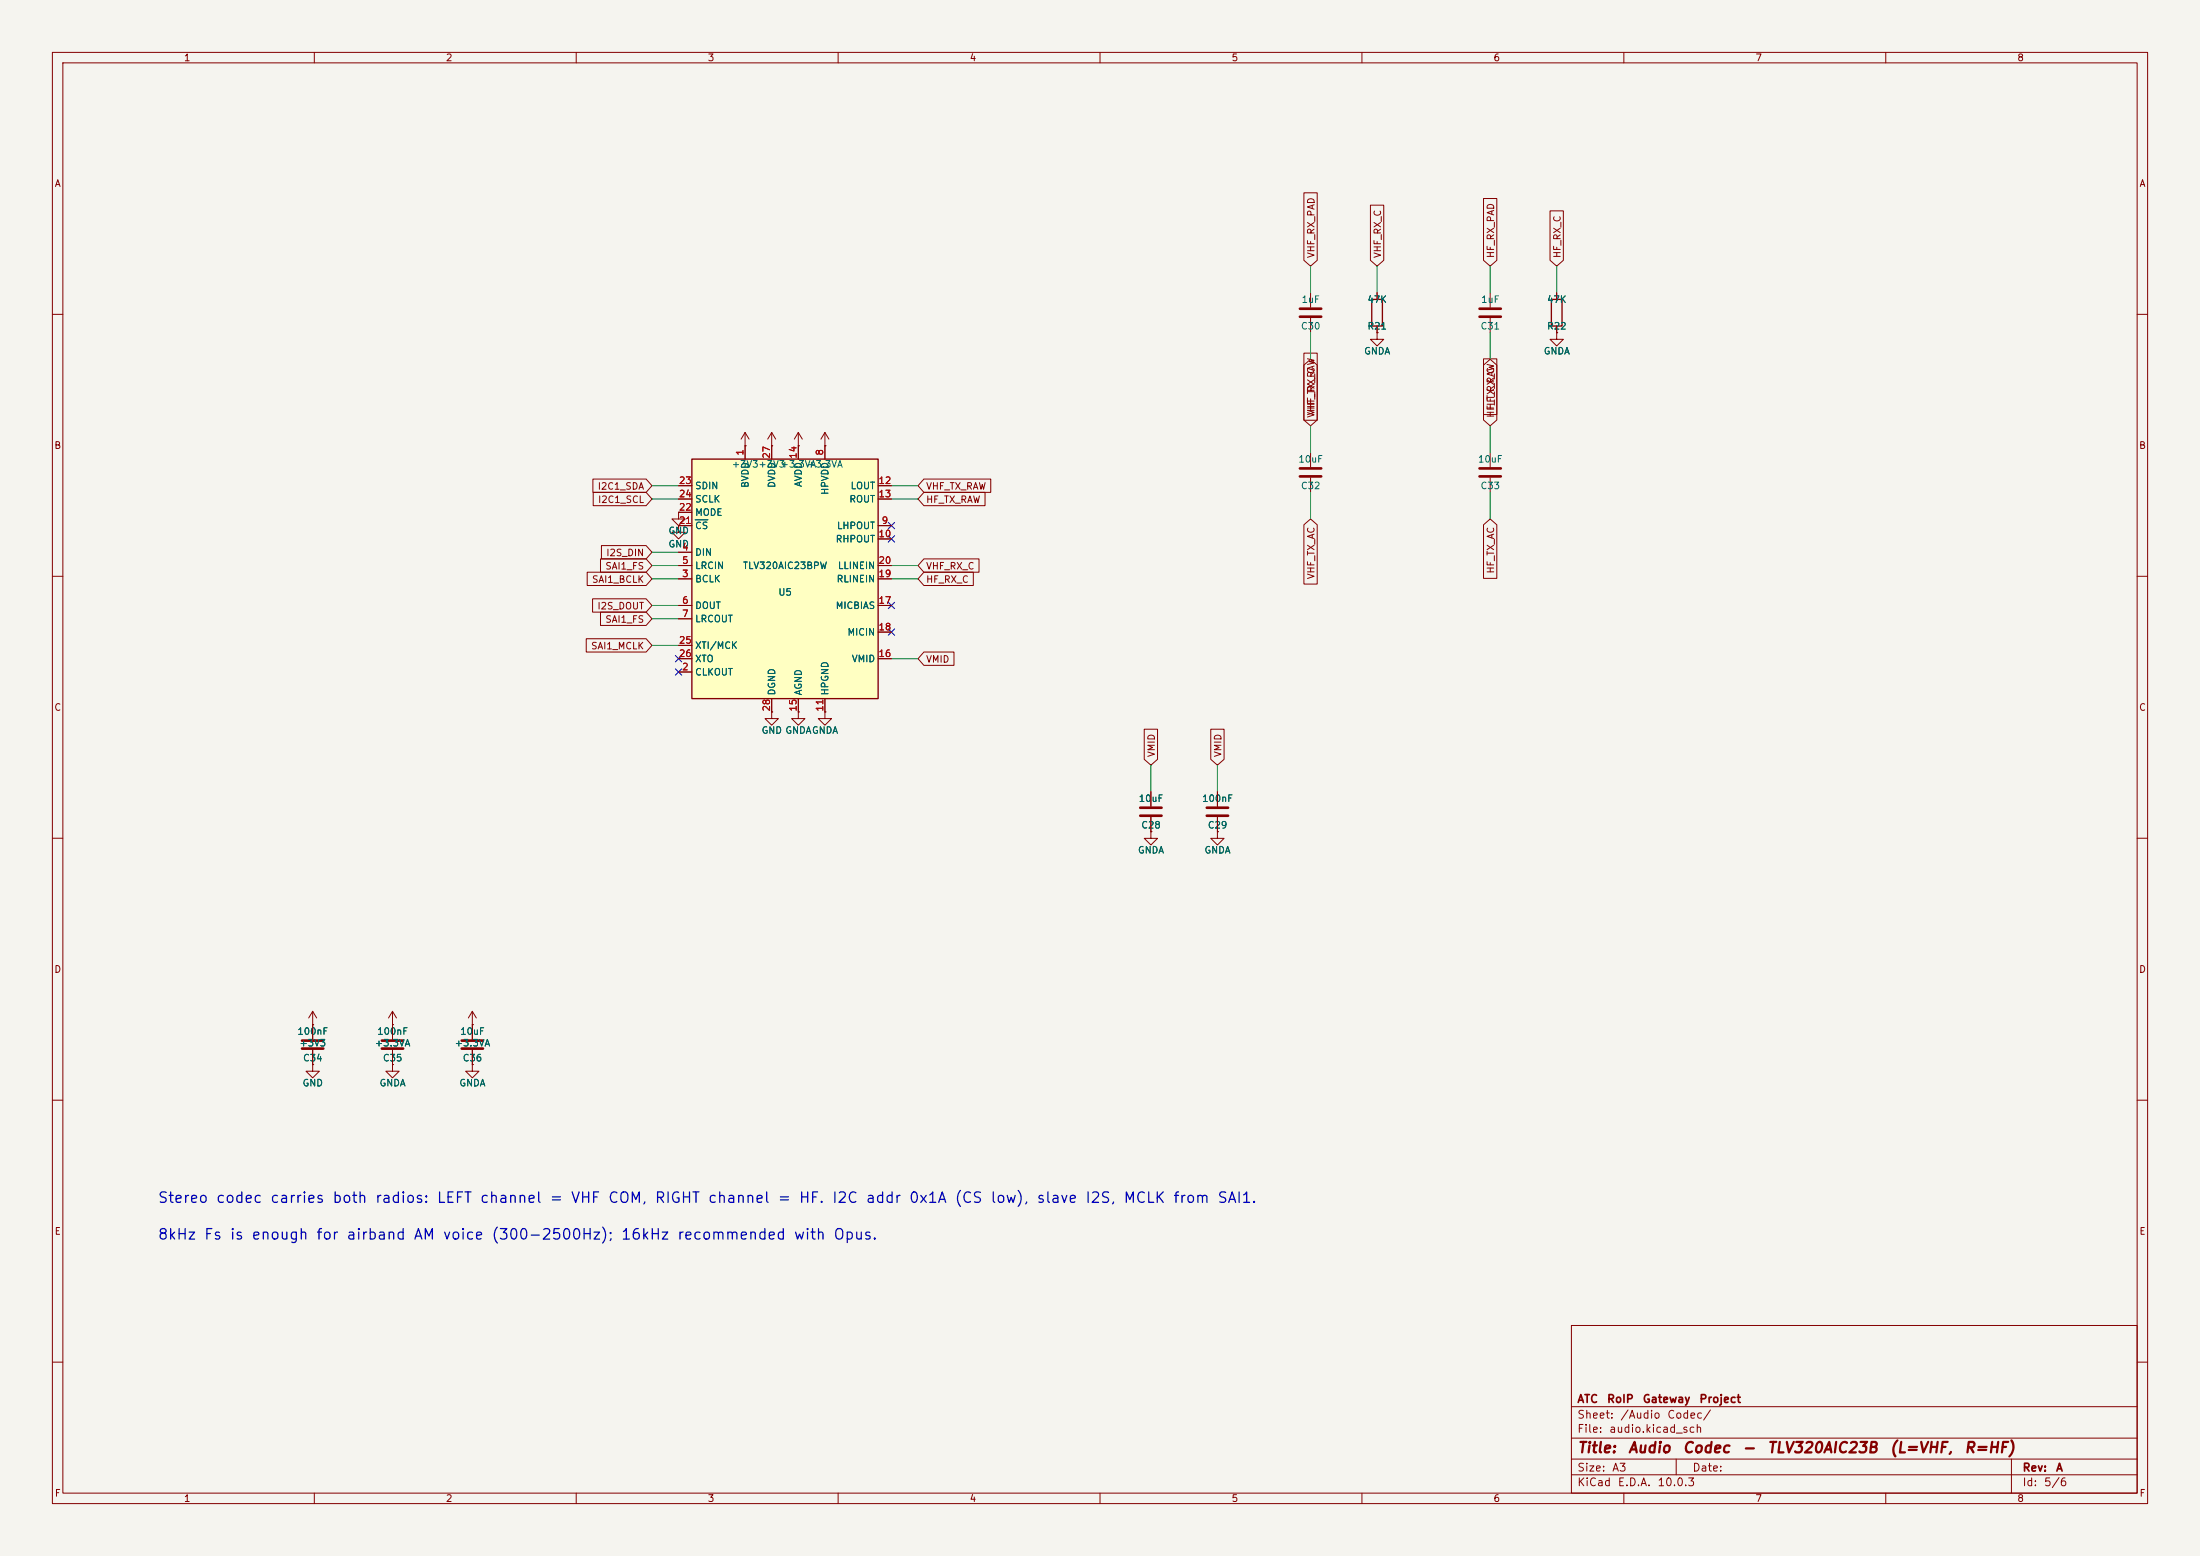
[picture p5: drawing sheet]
<svg xmlns="http://www.w3.org/2000/svg" width="420mm" height="297mm" viewBox="0 0 420 297" stroke-linecap="round" stroke-linejoin="round" font-family="sans-serif">
<path d="M0 0h420v297h-420z" fill="#f5f4ef" stroke="#f5f4ef" stroke-width=".19"/>
<g fill="none" stroke="#840000" stroke-width=".19">
<path d="M10 10h400v277h-400zM12 12h396v273h-396zM60 10v2M110 10v2M160 10v2M210 10v2M260 10v2M310 10v2M360 10v2M250.2 55.9v2.8M262.9 55.9v1.3M284.5 55.9v2.8"/>
<path d="M297.2 55.9v1.3M10 60h2M250.2 60.7v2.8M262.9 63.5v1.3h1.3l-1.3 1.2-1.3-1.2h1.3M262.9 63.5h.1M262.9 62.2v1.3M284.5 60.7v2.8M297.2 63.5v1.3h1.2l-1.2 1.2-1.3-1.2h1.3M297.2 63.5h.1M297.2 62.2v1.3M408 60h2M129.5 97.8v1.3h1.3l-1.3 1.2-1.2-1.2h1.2"/>
<path d="M129.5 97.8h.1M142.2 85.1h.1M142.2 82.6l-.7 1.2M142.2 82.6l.8 1.2M142.2 82.6v2.5M147.3 85.1h.1M147.3 82.6l-.7 1.2M147.3 82.6l.8 1.2M147.3 82.6v2.5M152.4 85.1h.1M152.4 82.6l-.8 1.2M152.4 82.6l.8 1.2"/>
<path d="M152.4 82.6v2.5M157.5 85.1h.1M157.5 82.6l-.8 1.2M157.5 82.6l.7 1.2M157.5 82.6v2.5M250.2 86.4v2.8M250.2 91.2v2.8M284.5 86.4v2.8M284.5 91.2v2.8M10 110h2M129.5 100.3v1.3h1.3l-1.3 1.3-1.2-1.3h1.2M129.5 100.3h.1"/>
<path d="M408 110h2M10 160h2M219.7 158.8v1.2h1.3l-1.3 1.3-1.3-1.3h1.3M219.7 158.8h.1M219.7 151.1v2.8M219.7 156v2.8M232.4 158.8v1.2h1.3l-1.3 1.3-1.3-1.3h1.3M232.4 158.8h.1M408 160h2M59.7 195.6h.1M59.7 193l-.8 1.3M59.7 193l.8 1.3"/>
<path d="M59.7 193v5.4M74.9 195.6h.1M74.9 193v5.4M74.9 193l-.7 1.3M74.9 193l.8 1.3M90.2 195.6h.1M90.2 193l-.8 1.3M90.2 193l.7 1.3M90.2 193v5.4M10 210h2M59.7 200.4v2.8M74.9 200.4v2.8"/>
<path d="M90.2 200.4v2.8M408 210h2M300 253h108v32h-108zM10 260h2M300 278.5h108M300 274.5h108M300 268.5h108M320 278.5v3M384 278.5v6.5M408 260h2M60 285v2M110 285v2"/>
<path d="M160 285v2M210 285v2M260 285v2M300 281.5h108M310 285v2M360 285v2"/>
</g>
<path d="M261.9 57.2h2v5h-2zM296.2 57.2h2v5h-2z" fill="none" stroke="#840000" stroke-width=".25"/>
<g fill="none" stroke="#840000" stroke-width=".51">
<path d="M248.2 58.9h4M282.4 58.9h4.1M248.2 60.5h4M282.4 60.5h4.1M248.2 89.4h4M248.2 90.9h4M282.4 89.4h4.1M282.4 90.9h4.1M217.7 154.2h4M217.7 155.7h4M57.7 198.6h4M72.9 198.6h4.1"/>
<path d="M88.1 198.6h4.1M57.7 200.2h4M72.9 200.2h4.1M88.1 200.2h4.1"/>
</g>
<path d="M132.1 87.6h35.5v45.8h-35.5z" fill="#ffffc2"/>
<path d="M132.1 87.6h35.5v45.8h-35.5z" fill="none" stroke="#840000" stroke-width=".25"/>
<g fill="none" stroke="#840000" stroke-width=".19">
<path d="M248.9 36.8h2.6v12.9l-1.3 1.1-1.3-1.1zM261.6 39.2h2.6v10.5l-1.3 1.1-1.3-1.1zM283.2 37.9h2.6v11.8l-1.3 1.1-1.3-1.1zM262.9 55.9v1.3M295.9 40.3h2.6v9.4l-1.3 1.1-1.3-1.1zM297.2 55.9v1.3M248.9 69.7l1.3-1.1 1.3 1.1v10.5h-2.6zM248.9 67.4h2.6v12.8l-1.3 1.1-1.3-1.1zM262.9 63.5h.1M262.9 62.2v1.3M283.2 69.7l1.3-1.1 1.3 1.1v9.4h-2.6zM283.2 68.5h2.6v11.7l-1.3 1.1-1.3-1.1z"/>
<path d="M297.2 63.5h.1M297.2 62.2v1.3M113.2 91.4h10.1l1.2 1.3-1.2 1.3h-10.1zM113.2 94h10.1l1.2 1.3-1.2 1.2h-10.1zM129.5 97.8h.1M129.5 92.7h2.6M129.5 95.3h2.6M129.5 97.8h2.6M142.2 85.1h.1M142.2 85.1v2.5M147.3 85.1h.1M147.3 85.1v2.5"/>
<path d="M152.4 85.1h.1M152.4 85.1v2.5M157.5 85.1h.1M157.5 85.1v2.5M167.6 92.7h2.6M167.6 95.3h2.6M176.4 91.4h12.7v2.6h-12.7l-1.1-1.3zM176.4 94h11.6v2.5h-11.6l-1.1-1.2zM112.1 109.2h11.2l1.2 1.3-1.2 1.3h-11.2zM113.1 114.3h10.2l1.2 1.3-1.2 1.2h-10.2zM114.6 116.8h8.7l1.2 1.3-1.2 1.3h-8.7zM114.6 106.7h8.7l1.2 1.3-1.2 1.2h-8.7z"/>
<path d="M114.8 104.1h8.5l1.2 1.3-1.2 1.3h-8.5zM129.5 100.3h.1M129.5 110.5h2.6M129.5 105.4h2.6M129.5 108h2.6M129.5 115.6h2.6M129.5 118.1h2.6M129.5 100.3h2.6M167.6 110.5h2.6M167.6 108h2.6M167.6 115.6h2.6M167.6 100.3h2.6"/>
<path d="M167.6 102.9h2.6M176.4 109.2h9.4v2.6h-9.4l-1.1-1.3zM176.4 106.7h10.5v2.5h-10.5l-1.1-1.2zM248.9 100.2l1.3-1.1 1.3 1.1v11.3h-2.6zM283.2 100.2l1.3-1.1 1.3 1.1v10.2h-2.6zM111.9 121.9h11.4l1.2 1.3-1.2 1.3h-11.4zM129.5 128.3h2.6M129.5 125.7h2.6M129.5 123.2h2.6M147.3 135.9v1.3h1.3l-1.3 1.2-1.3-1.2h1.3M147.3 135.9h.1M147.3 133.4v2.5"/>
<path d="M152.4 135.9v1.3h1.3l-1.3 1.2-1.3-1.2h1.3M152.4 135.9h.1M152.4 133.4v2.5M157.5 135.9v1.3h1.2l-1.2 1.2-1.3-1.2h1.3M157.5 135.9h.1M157.5 133.4v2.5M167.6 125.7h2.6M167.6 120.7h2.6M176.4 124.5h5.7v2.5h-5.7l-1.1-1.3zM218.4 139.2h2.6v5.7l-1.3 1.2-1.3-1.2zM231.1 139.2h2.6v5.7l-1.3 1.2-1.3-1.2zM219.7 158.8h.1"/>
<path d="M219.7 151.1v2.8M219.7 156v2.8M232.4 158.8h.1M232.4 151.1v2.8M232.4 156v2.8M59.7 195.6h.1M59.7 195.6v2.8M74.9 195.6h.1M74.9 195.6v2.8M90.2 195.6h.1M90.2 195.6v2.8M59.7 203.2v1.3h1.3l-1.3 1.2-1.3-1.2h1.3"/>
<path d="M59.7 203.2h.1M59.7 200.4v2.8M74.9 203.2v1.3h1.3l-1.3 1.2-1.2-1.2h1.2M74.9 203.2h.1M74.9 200.4v2.8M90.2 203.2v1.3h1.2l-1.2 1.2-1.3-1.2h1.3M90.2 203.2h.1M90.2 200.4v2.8"/>
</g>
<path d="M132.7 99.2h2.4" fill="none" stroke="#006464" stroke-width=".19"/>
<path d="M230.4 154.2h4M230.4 155.7h4" fill="none" stroke="#840000" stroke-width=".51"/>
<g fill="none" stroke="#009600" stroke-width=".19">
<path d="M250.2 50.8v5.1M262.9 50.8v5.1M284.5 50.8v5.1M297.2 50.8v5.1M250.2 63.5v5.1M284.5 63.5v5.1M124.5 95.3h5M124.5 92.7h5M170.2 95.3h5.1M170.2 92.7h5.1M250.2 81.3v5.1M250.2 94v5.1"/>
<path d="M284.5 81.3v5.1M284.5 94v5.1M124.5 105.4h5M124.5 115.6h5M124.5 108h5M124.5 110.5h5M124.5 118.1h5M170.2 108h5.1M170.2 110.5h5.1M124.5 123.2h5M170.2 125.7h5.1M219.7 146.1v5"/>
<path d="M232.4 146.1v5"/>
</g>
<path d="M169.6 99.7l1.2 1.2M170.8 99.7l-1.2 1.2M169.6 102.3l1.2 1.2M169.6 115l1.2 1.2M170.8 102.3l-1.2 1.2M170.8 115l-1.2 1.2M128.9 127.7l1.2 1.2M128.9 125.1l1.2 1.2M130.1 127.7l-1.2 1.2M130.1 125.1l-1.2 1.2M169.6 120l1.2 1.3M170.8 120l-1.2 1.3" fill="none" stroke="#000084" stroke-width=".19"/>
<g font-size="2" fill="#0000c2">
<text x="30" y="230.1">Stereo codec carries both radios: LEFT channel = VHF COM, RIGHT channel = HF. I2C addr 0x1A (CS low), slave I2S, MCLK from SAI1.</text>
<text x="30" y="237.1">8kHz Fs is enough for airband AM voice (300-2500Hz); 16kHz recommended with Opus.</text>
</g>
<g font-size="2" fill="#840000">
<text x="301" y="277.8">Title:</text>
<text x="310.7" y="277.8">Audio</text>
<text x="321.1" y="277.8">Codec</text>
<text x="332.4" y="277.8">-</text>
<text x="337.2" y="277.8">TLV320AIC23B</text>
<text x="360.6" y="277.8">(L=VHF,</text>
<text x="374.8" y="277.8">R=HF)</text>
</g>
<g font-size="1.5" fill="#840000">
<text x="301" y="268.1">ATC</text>
<text x="306.7" y="268.1">RoIP</text>
<text x="313.5" y="268.1">Gateway</text>
<text x="324.3" y="268.1">Project</text>
<text x="301" y="273.8">File:</text>
<text x="301" y="271.1">Sheet:</text>
<text x="307.1" y="273.8">audio.kicad_sch</text>
<text x="309.2" y="271.1">/Audio</text>
<text x="318.2" y="271.1">Codec/</text>
<text x="301" y="281.2">Size:</text>
<text x="307.6" y="281.2">A3</text>
<text x="323" y="281.2">Date:</text>
<text x="386" y="281.2">Rev:</text>
<text x="392.4" y="281.2">A</text>
<text x="301" y="284">KiCad</text>
<text x="308.7" y="284">E.D.A.</text>
<text x="316.3" y="284">10.0.3</text>
<text x="386" y="284">Id:</text>
<text x="390.1" y="284">5/6</text>
</g>
<g font-size="1.3" fill="#840000">
<text x="35" y="12">1</text>
<text x="85" y="12">2</text>
<text x="135" y="12">3</text>
<text x="185" y="12">4</text>
<text x="235" y="12">5</text>
<text x="285" y="12">6</text>
<text x="335" y="12">7</text>
<text x="385" y="12">8</text>
<text x="10.3" y="36">A</text>
<text x="408.3" y="36">A</text>
<text x="251.3" y="49.4" transform="rotate(-90 251.3 49.4)">VHF_RX_PAD</text>
<text x="264" y="49.4" transform="rotate(-90 264 49.4)">VHF_RX_C</text>
<text x="285.5" y="49.4" transform="rotate(-90 285.5 49.4)">HF_RX_PAD</text>
<text x="298.2" y="49.4" transform="rotate(-90 298.2 49.4)">HF_RX_C</text>
<text x="251.3" y="79.9" transform="rotate(-90 251.3 79.9)">VHF_TX_RAW</text>
<text x="251.3" y="79.4" transform="rotate(-90 251.3 79.4)">VHF_RX_C</text>
<text x="285.5" y="79.9" transform="rotate(-90 285.5 79.9)">HF_TX_RAW</text>
<text x="285.5" y="78.3" transform="rotate(-90 285.5 78.3)">HF_RX_C</text>
<text x="10.3" y="86">B</text>
<text x="408.2" y="86">B</text>
<text x="114" y="93.8">I2C1_SDA</text>
<text x="176.7" y="93.8">VHF_TX_RAW</text>
<text x="114.1" y="96.3">I2C1_SCL</text>
<text x="176.7" y="96.3">HF_TX_RAW</text>
<text x="115.6" y="106.5">I2S_DIN</text>
<text x="112.9" y="111.6">SAI1_BCLK</text>
<text x="115.4" y="109">SAI1_FS</text>
<text x="176.7" y="111.6">HF_RX_C</text>
<text x="176.7" y="109">VHF_RX_C</text>
<text x="251.3" y="110.7" transform="rotate(-90 251.3 110.7)">VHF_TX_AC</text>
<text x="285.5" y="109.6" transform="rotate(-90 285.5 109.6)">HF_TX_AC</text>
<text x="113.9" y="116.6">I2S_DOUT</text>
<text x="115.4" y="119.2">SAI1_FS</text>
<text x="112.7" y="124.3">SAI1_MCLK</text>
<text x="176.7" y="126.8">VMID</text>
<text x="10.3" y="136">C</text>
<text x="408.2" y="136">C</text>
<text x="220.8" y="144.6" transform="rotate(-90 220.8 144.6)">VMID</text>
<text x="233.5" y="144.6" transform="rotate(-90 233.5 144.6)">VMID</text>
<text x="10.3" y="186">D</text>
<text x="408.2" y="186">D</text>
<text x="10.3" y="236">E</text>
<text x="408.3" y="236">E</text>
<text x="10.3" y="286">F</text>
<text x="35" y="287">1</text>
<text x="85" y="287">2</text>
<text x="135" y="287">3</text>
<text x="185" y="287">4</text>
<text x="235" y="287">5</text>
<text x="285" y="287">6</text>
<text x="335" y="287">7</text>
<text x="385" y="287">8</text>
<text x="408.3" y="286">F</text>
</g>
<g font-size="1.3" fill="#006464">
<text x="248.4" y="58.1">1uF</text>
<text x="260.9" y="58.1">47K</text>
<text x="282.7" y="58.1">1uF</text>
<text x="295.2" y="58.1">47K</text>
<text x="248.2" y="63.2">C30</text>
<text x="260.9" y="63.2">R21</text>
<text x="282.5" y="63.2">C31</text>
<text x="295.2" y="63.2">R22</text>
<text x="260.3" y="68">GNDA</text>
<text x="294.6" y="68">GNDA</text>
<text x="139.6" y="89.6">+3V3+3V3</text>
<text x="148.9" y="89.6">+3.3VA</text>
<text x="154" y="89.6">+3.3VA</text>
<text x="247.8" y="88.6">10uF</text>
<text x="282.1" y="88.6">10uF</text>
<text x="132.6" y="93.7">SDIN</text>
<text x="143.2" y="93.2" transform="rotate(-90 143.2 93.2)">BVDD</text>
<text x="148.3" y="93.2" transform="rotate(-90 148.3 93.2)">DVDD</text>
<text x="153.4" y="93.1" transform="rotate(-90 153.4 93.1)">AVDD</text>
<text x="158.5" y="94.6" transform="rotate(-90 158.5 94.6)">HPVDD</text>
<text x="162.3" y="93.7">LOUT</text>
<text x="248.2" y="93.7">C32</text>
<text x="282.5" y="93.7">C33</text>
<text x="132.6" y="101.3">CS</text>
<text x="132.6" y="98.8">MODE</text>
<text x="132.6" y="96.2">SCLK</text>
<text x="159.7" y="101.3">LHPOUT</text>
<text x="162" y="96.2">ROUT</text>
<text x="127.5" y="102.3">GND</text>
<text x="127.5" y="104.8">GND</text>
<text x="132.6" y="106.4">DIN</text>
<text x="159.4" y="103.8">RHPOUT</text>
<text x="132.6" y="111.5">BCLK</text>
<text x="132.6" y="108.9">LRCIN</text>
<text x="141.7" y="108.9">TLV320AIC23BPW</text>
<text x="159.6" y="111.5">RLINEIN</text>
<text x="159.9" y="108.9">LLINEIN</text>
<text x="132.6" y="116.5">DOUT</text>
<text x="132.6" y="119.1">LRCOUT</text>
<text x="148.5" y="114">U5</text>
<text x="159.4" y="116.5">MICBIAS</text>
<text x="132.6" y="124.2">XTI/MCK</text>
<text x="161.7" y="121.6">MICIN</text>
<text x="132.6" y="129.2">CLKOUT</text>
<text x="132.6" y="126.7">XTO</text>
<text x="162.5" y="126.7">VMID</text>
<text x="148.3" y="132.8" transform="rotate(-90 148.3 132.8)">DGND</text>
<text x="153.4" y="132.8" transform="rotate(-90 153.4 132.8)">AGND</text>
<text x="158.5" y="132.8" transform="rotate(-90 158.5 132.8)">HPGND</text>
<text x="145.3" y="140.4">GND GNDAGNDA</text>
<text x="217.3" y="153.4">10uF</text>
<text x="229.4" y="153.4">100nF</text>
<text x="217.8" y="158.5">C28</text>
<text x="230.5" y="158.5">C29</text>
<text x="217.1" y="163.2">GNDA</text>
<text x="229.8" y="163.2">GNDA</text>
<text x="56.7" y="197.8">100nF</text>
<text x="71.9" y="197.8">100nF</text>
<text x="87.7" y="197.8">10uF</text>
<text x="57" y="200.1">+3V3</text>
<text x="57.7" y="202.9">C34</text>
<text x="71.4" y="200.1">+3.3VA</text>
<text x="73" y="202.9">C35</text>
<text x="86.7" y="200.1">+3.3VA</text>
<text x="88.2" y="202.9">C36</text>
<text x="57.7" y="207.7">GND</text>
<text x="72.3" y="207.7">GNDA</text>
<text x="87.6" y="207.7">GNDA</text>
</g>
<g font-size="1.3" fill="#a90000">
<text x="142.2" y="87.1" transform="rotate(-90 142.2 87.1)">1</text>
<text x="147.3" y="87.7" transform="rotate(-90 147.3 87.7)">27</text>
<text x="152.4" y="87.7" transform="rotate(-90 152.4 87.7)">14</text>
<text x="157.5" y="87.1" transform="rotate(-90 157.5 87.1)">8</text>
<text x="129.5" y="92.7">23</text>
<text x="129.5" y="95.2">24</text>
<text x="167.6" y="92.7">12</text>
<text x="167.6" y="95.2">13</text>
<text x="129.5" y="100.3">21</text>
<text x="129.5" y="97.8">22</text>
<text x="168.2" y="100.3">9</text>
<text x="130.1" y="105.4">4</text>
<text x="130.1" y="107.9">5</text>
<text x="167.6" y="102.8">10</text>
<text x="167.6" y="107.9">20</text>
<text x="130.1" y="110.5">3</text>
<text x="167.6" y="110.5">19</text>
<text x="130.1" y="115.5">6</text>
<text x="130.1" y="118.1">7</text>
<text x="167.6" y="115.5">17</text>
<text x="129.5" y="123.2">25</text>
<text x="129.5" y="125.7">26</text>
<text x="167.6" y="125.7">16</text>
<text x="167.6" y="120.6">18</text>
<text x="130.1" y="128.2">2</text>
<text x="147.3" y="135.9" transform="rotate(-90 147.3 135.9)">28</text>
<text x="152.4" y="135.9" transform="rotate(-90 152.4 135.9)">15</text>
<text x="157.5" y="135.9" transform="rotate(-90 157.5 135.9)">11</text>
</g>
</svg>
